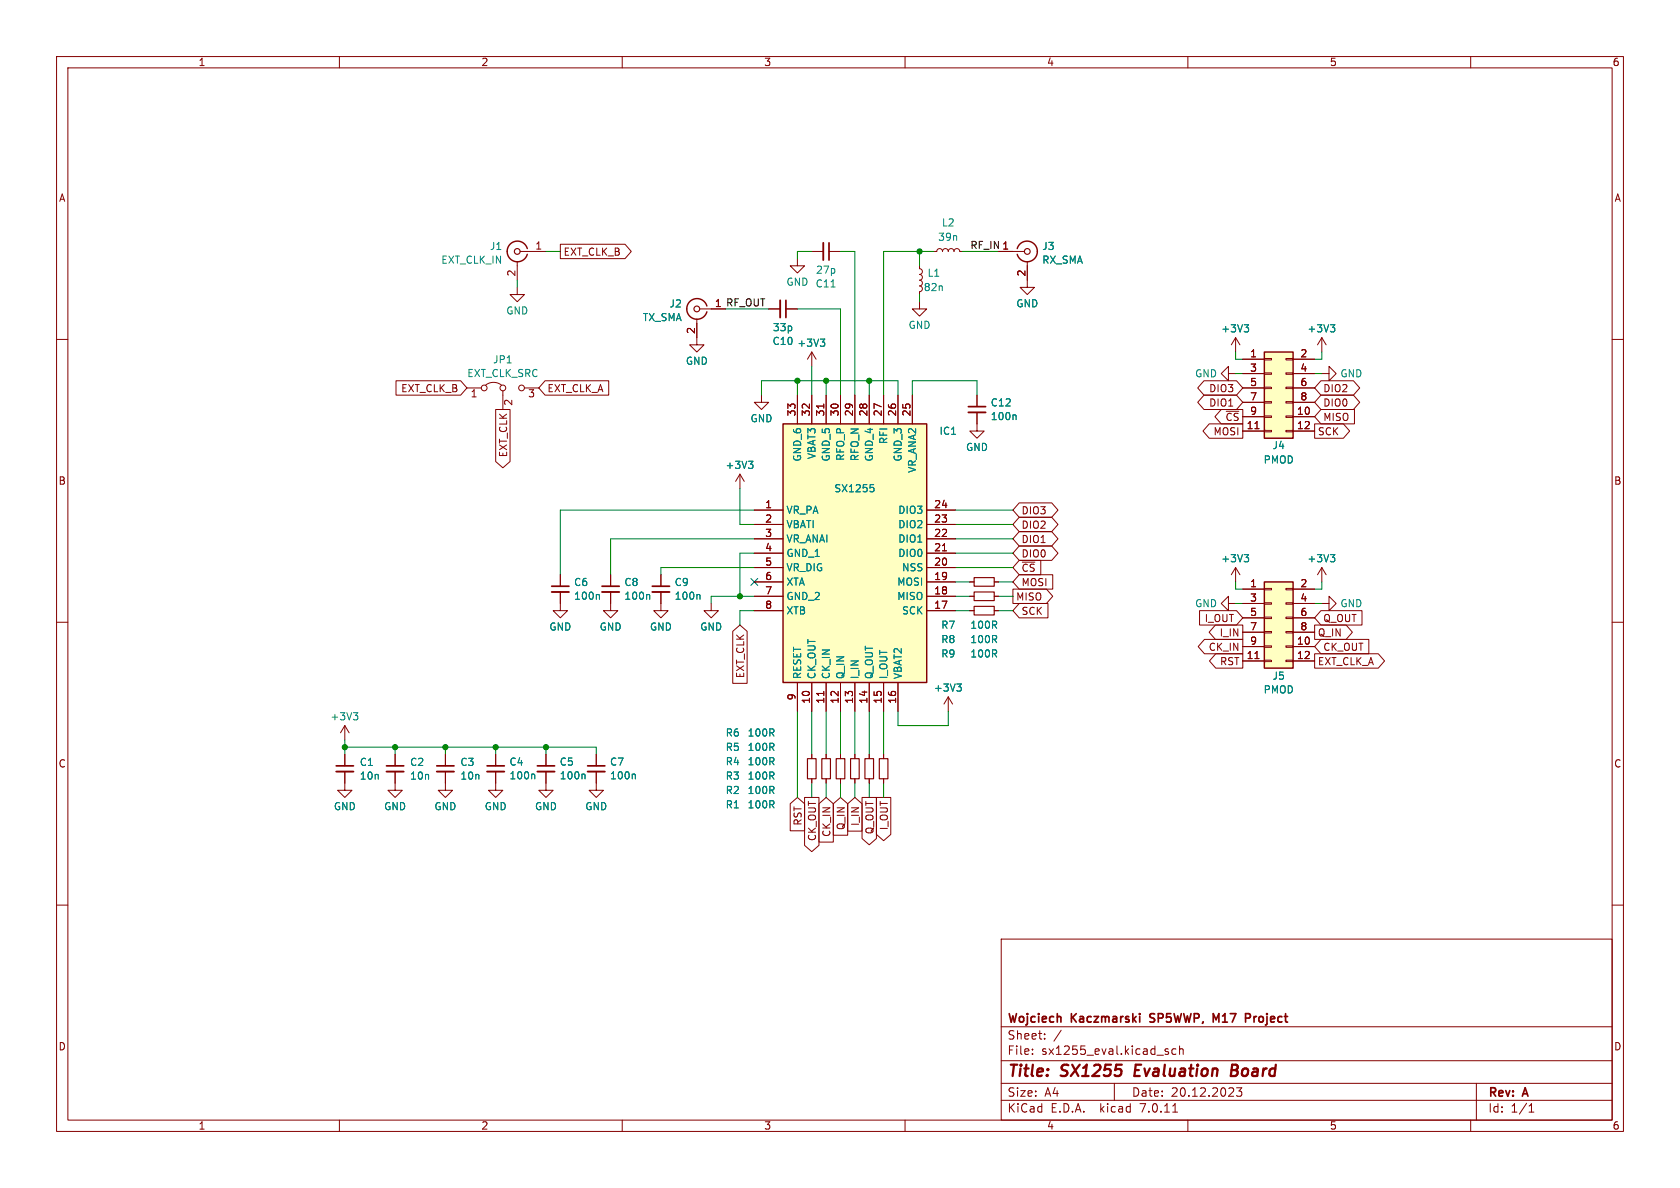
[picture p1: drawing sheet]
<svg xmlns="http://www.w3.org/2000/svg" width="297mm" height="210mm" viewBox="0 0 297 210" stroke-linecap="round" stroke-linejoin="round" font-family="sans-serif">
<g fill="none" stroke="#840000" stroke-width=".18">
<path d="M10 10h277v190h-277zM12 12h273v186h-273zM60 10v2M110 10v2M160 10v2M210 10v2M260 10v2M10 60h2M91.4 50.8v1.3h1.3l-1.3 1.2-1.2-1.2h1.2M91.4 46.2v3.3M91.9 44.5h4.6M99.1 43.2h11.4l1.1 1.3-1.1 1.2h-11.4z"/>
<path d="M123.2 56.4v4.6h1.3l-1.3 1.2-1.3-1.2h1.3M123.7 54.6h4.6M135.9 54.6h2M138.9 54.6h2.1M141 45.7v1.3h1.2l-1.2 1.3-1.3-1.3h1.3M143.5 44.5h2M146.6 44.5h2M162.6 47v.5l.3 .2 .2 .3-.2 .4-.3 .1 .3 .2 .2 .3-.2 .4-.3 .1 .3 .2 .2 .4-.2 .3-.3 .1 .3 .2 .2 .4-.2 .3-.3 .2v.5M162.6 53.3v1.3h1.2l-1.2 1.3-1.3-1.3h1.3M165.1 44.5h.5l.2-.4 .3-.2 .4 .2 .1 .4 .2-.4 .3-.2 .4 .2 .1 .4 .2-.4 .4-.2 .3 .2 .2 .4 .1-.4 .4-.2 .3 .2 .2 .4h.5M176.5 44.5h4.6M181.6 46.2v4.6h1.3l-1.3 1.3-1.3-1.3h1.3"/>
<path d="M218.4 59.7l.8 1.3M218.4 59.7v2.5M218.4 59.7l-.7 1.3M233.7 59.7l.7 1.3M233.7 59.7v2.5M233.7 59.7l-.8 1.3M285 60h2M70 67.3h11.4l1.1 1.3-1.1 1.3h-11.4zM82.5 68.6h2.6M85.9 68.1a2.26 2.26 0 0 1 2.7 0M87.6 72.4h2.6v9.2l-1.3 1.1-1.3-1.1zM88.9 69.1v3.3"/>
<path d="M92.7 68.6h2.5M96.4 67.3h11.2v2.6h-11.2l-1.2-1.3zM134.6 69.9v1.2h1.3l-1.3 1.3-1.3-1.3h1.3M141 69.9v5M143.5 62.2v2.6M143.5 69.9v5M143.5 62.2l-.8 1.3M143.5 62.2l.8 1.3M145.6 71.4v.7M146 69.9v5M148.6 69.9v5M151.1 69.9v5"/>
<path d="M153.7 69.9v5M156.2 69.9v5M158.7 69.9v5M161.3 69.9v5M172.7 72.9v3.3h1.3l-1.3 1.3-1.3-1.3h1.3M172.7 69.9v2M212.8 69.8h5.8l1.1 1.3-1.1 1.3h-5.8l-1.1-1.3zM212.8 67.3h5.8l1.1 1.3-1.1 1.3h-5.8l-1.1-1.3zM213.8 74.9h5.9v2.6h-5.9l-1.1-1.3zM215.9 72.4h3.8v2.5h-3.8l-1.1-1.2zM217.2 66v1.3l-1.3-1.3 1.3-1.2v1.2h1.2M219.7 68.6h3.8"/>
<path d="M219.7 63.5h3.8M219.7 73.7h3.8M219.7 76.2h3.8M219.7 66h3.8M219.7 71.1h3.8M221.9 75.8h.7M223.5 76.1h1.3v.2h-1.3zM223.5 73.5h1.3v.3h-1.3zM223.5 71h1.3v.2h-1.3zM223.5 68.5h1.3v.2h-1.3zM223.5 65.9h1.3v.3h-1.3zM223.5 63.4h1.3v.2h-1.3z"/>
<path d="M227.3 76.1h1.3v.2h-1.3zM227.3 73.5h1.3v.3h-1.3zM227.3 71h1.3v.2h-1.3zM227.3 68.5h1.3v.2h-1.3zM227.3 65.9h1.3v.3h-1.3zM227.3 63.4h1.3v.2h-1.3zM228.6 68.6h3.8M228.6 63.5h3.8M228.6 73.7h3.8M228.6 76.2h3.8M228.6 66h3.8M228.6 71.1h3.8"/>
<path d="M232.4 74.9h5.1l1.1 1.3-1.1 1.3h-5.1zM233.5 67.3h5.8l1.1 1.3-1.1 1.3h-5.8l-1.1-1.3zM233.5 69.8h5.8l1.1 1.3-1.1 1.3h-5.8l-1.1-1.3zM233.5 72.4h6v2.5h-6l-1.1-1.2zM233.7 66h1.2v1.3l1.3-1.3-1.3-1.2v1.2M130.8 83.8l-.8 1.3M130.8 83.8v2.6M130.8 83.8l.8 1.3M133.3 90.2h5.1M133.3 92.7h5.1M133.3 97.8h5.1M133.3 95.3h5.1"/>
<path d="M163.8 90.2h5.1M163.8 92.7h5.1M163.8 97.8h5.1M163.8 95.3h5.1M166.6 97.4h.7M180.2 88.9h5.7l1.1 1.3-1.1 1.2h-5.7l-1.1-1.2zM180.2 99.1h3.8v2.5h-3.8l-1.1-1.3zM180.2 91.4h5.7l1.1 1.3-1.1 1.3h-5.7l-1.1-1.3zM180.2 94h5.7l1.1 1.3-1.1 1.2h-5.7l-1.1-1.2zM180.2 96.5h5.7l1.1 1.3-1.1 1.3h-5.7l-1.1-1.3zM10 110h2M99.1 104.6v3.4h1.2l-1.2 1.2-1.3-1.2h1.3"/>
<path d="M99.1 101.6v2M107.9 104.6v3.4h1.3l-1.3 1.2-1.2-1.2h1.2M107.9 101.6v2M116.8 104.6v3.4h1.3l-1.3 1.2-1.2-1.2h1.2M116.8 101.6v2M125.7 106.7v1.3h1.3l-1.3 1.2-1.2-1.2h1.2M129.5 111.6l1.3-1.1 1.3 1.1v9.2h-2.6zM133.3 105.4h5.1M133.3 102.9h5.1M133.3 108h5.1M133.3 100.3h5.1M163.8 105.4h5.1"/>
<path d="M163.8 102.9h5.1M163.8 108h5.1M163.8 100.3h5.1M171.4 105.4h.8M171.4 102.9h.8M171.4 108h.8M175.8 105.4h.7M175.8 102.9h.7M175.8 108h.7M179.1 104.1h5.9l1.1 1.3-1.1 1.3h-5.9zM180.2 106.7h5.1v2.5h-5.1l-1.1-1.2zM180.2 101.6h5.9v2.5h-5.9l-1.1-1.2z"/>
<path d="M212.1 107.9h6.5l1.1 1.3-1.1 1.3h-6.5zM212.9 113h6.8v2.6h-6.8l-1.1-1.3zM214.9 110.5h4.8v2.5h-4.8l-1.1-1.2zM214.9 115.6h4.8v2.5h-4.8l-1.1-1.3zM217.2 106.7v1.3l-1.3-1.3 1.3-1.3v1.3h1.2M218.4 100.3v2.6M218.4 100.3l.8 1.3M218.4 100.3l-.7 1.3M219.7 104.1h3.8M219.7 114.3h3.8M219.7 116.8h3.8M219.7 106.7h3.8"/>
<path d="M219.7 109.2h3.8M219.7 111.8h3.8M221.9 116.4h.7M223.5 116.7h1.3v.3h-1.3zM223.5 114.2h1.3v.2h-1.3zM223.5 111.6h1.3v.3h-1.3zM223.5 109.1h1.3v.2h-1.3zM223.5 106.6h1.3v.2h-1.3zM223.5 104h1.3v.3h-1.3zM227.3 116.7h1.3v.3h-1.3zM227.3 114.2h1.3v.2h-1.3zM227.3 111.6h1.3v.3h-1.3z"/>
<path d="M227.3 109.1h1.3v.2h-1.3zM227.3 106.6h1.3v.2h-1.3zM227.3 104h1.3v.3h-1.3zM228.6 104.1h3.8M228.6 114.3h3.8M228.6 116.8h3.8M228.6 106.7h3.8M228.6 109.2h3.8M228.6 111.8h3.8M232.4 115.6h11.3l1.1 1.2-1.1 1.3h-11.3zM232.4 110.5h5.6l1.1 1.3-1.1 1.2h-5.6zM233.5 113h8.5v2.6h-8.5l-1.1-1.3z"/>
<path d="M233.5 107.9h7.3v2.6h-7.3l-1.1-1.3zM233.7 106.7h1.2v1.3l1.3-1.3-1.3-1.3v1.3M233.7 100.3v2.6M233.7 100.3l.7 1.3M233.7 100.3l-.8 1.3M285 110h2M61 136.4v3.3h1.2l-1.2 1.3-1.3-1.3h1.3M61 128.3v2.5M61 133.4v2M61 128.3l-.8 1.2M61 128.3l.7 1.2M69.8 136.4v3.3h1.3l-1.3 1.3-1.2-1.3h1.2"/>
<path d="M69.8 133.4v2M78.7 136.4v3.3h1.3l-1.3 1.3-1.2-1.3h1.2M78.7 133.4v2M87.6 136.4v3.3h1.3l-1.3 1.3-1.2-1.3h1.2M87.6 133.4v2M96.5 136.4v3.3h1.3l-1.3 1.3-1.3-1.3h1.3M96.5 133.4v2M105.4 136.4v3.3h1.3l-1.3 1.3-1.3-1.3h1.3M105.4 133.4v2M141 120.7v5M143.5 120.7v5M143.5 133.4v.7"/>
<path d="M143.5 137.7v.7M145.6 122.2v.7M146 120.7v5M146 133.4v.7M146 137.7v.7M148.6 120.7v5M148.6 133.4v.7M148.6 137.7v.7M151.1 120.7v5M151.1 133.4v.7M151.1 137.7v.7M153.7 120.7v5"/>
<path d="M153.7 133.4v.7M153.7 137.7v.7M156.2 120.7v5M156.2 133.4v.7M156.2 137.7v.7M158.7 120.7v5M167.6 123.2l-.7 1.3M167.6 123.2v2.5M167.6 123.2l.8 1.3M10 160h2M139.7 142.1l1.3-1.1 1.2 1.1v4.8h-2.5zM142.2 141h2.6v8.4l-1.3 1.2-1.3-1.2z"/>
<path d="M144.8 142.1l1.2-1.1 1.3 1.1v6.8h-2.5zM147.3 142.1l1.3-1.1 1.3 1.1v5.5h-2.6zM149.9 142.1l1.2-1.1 1.3 1.1v4.8h-2.5zM152.4 141h2.5v7.2l-1.2 1.1-1.3-1.1zM154.9 141h2.6v6.5l-1.3 1.1-1.3-1.1zM285 160h2M177 166h108v32h-108zM60 198v2M110 198v2M160 198v2M177 194.5h108M177 191.5h108"/>
<path d="M177 187.5h108M177 181.5h108M182.5 186.3v.1M182.5 185.5v.1M184.7 183.6v.1M184.7 182.8v.1M187.6 182.1l-1.3 2M197 191.5v3M206.2 185.9l.3 .1 .1 .2-.2 .2h-.3M206.2 185.4l.3 .1M207.3 196.6h.9M207.9 185.5l-.4-.1-.3 .3v.4l.1 .2h.6"/>
<path d="M208.5 185.5l.2-.1 .4 .1 .1 .9M208.5 184.9v1.5M210 198v2M218.6 192.3h.9l-.5 .6 .5 .1v.7l-.3 .1h-.4l-.2-.1M260 198v2M261 191.5v6.5M270.3 196.6h.9M270.3 195.5l.4-.4v1.5"/>
<circle cx="85.6" cy="68.6" r=".51"/>
<circle cx="88.9" cy="68.6" r=".51"/>
<circle cx="92.2" cy="68.6" r=".51"/>
</g>
<path d="M200.8 188.2l-.3 2h1M217.7 189.2h.7M218.4 189.2l.3 .1M218.5 188.2h-.7l-.2 2 1-.1M218.6 189.1l-.2 .1" fill="none" stroke="#840000" stroke-width=".4"/>
<g fill="none" stroke="#840000" stroke-width=".3">
<path d="M138.9 53.1v3M146.6 42.9v3.1M171.2 71.9h3M97.5 103.6h3.1M106.4 103.6h3.1M115.3 103.6h3.1M59.4 135.4h3.1M68.3 135.4h3.1M77.2 135.4h3.1M86.1 135.4h3.1M95 135.4h3M103.9 135.4h3"/>
<path d="M203.3 179.3v.5M215.5 179.2l-.5 1.1-.5-1.1v1.5M220.2 179.2h.6l.3 .3-.2 .4-.7 .1M203.3 180.6l.2 .1"/>
</g>
<g fill="none" stroke="#840000" stroke-width=".2">
<path d="M172.2 104.6h3.6v1.6h-3.6zM172.2 102.1h3.6v1.5h-3.6zM172.2 107.2h3.6v1.5h-3.6zM142.7 134.1h1.6v3.6h-1.6zM145.3 134.1h1.5v3.6h-1.5zM147.8 134.1h1.6v3.6h-1.6zM150.4 134.1h1.5v3.6h-1.5zM152.9 134.1h1.5v3.6h-1.5zM155.4 134.1h1.6v3.6h-1.6z"/>
<circle cx="91.4" cy="44.5" r=".51"/>
<circle cx="123.2" cy="54.6" r=".51"/>
<circle cx="181.6" cy="44.5" r=".51"/>
</g>
<path d="M137.9 53.1v3M145.5 42.9v3.1M171.2 72.9h3M97.5 104.6h3.1M106.4 104.6h3.1M115.3 104.6h3.1M59.4 136.4h3.1M68.3 136.4h3.1M77.2 136.4h3.1M86.1 136.4h3.1M95 136.4h3M103.9 136.4h3" fill="none" stroke="#840000" stroke-width=".33"/>
<g fill="none" stroke="#008484" stroke-width=".18">
<path d="M145 59.9h.8l-.4 .5M146.9 50.7h.7M220 57.4h.7l-.4 .5M220.5 57.9l.2 .2v.3l-.2 .3M235.2 57.4h.8l-.4 .5M235.7 57.9l.3 .2v.3l-.3 .3M145.6 60.4l.2 .3v.3l-.2 .2M179.4 73.3l.2 .2v.7M132.3 81.5h.8l-.4 .5M132.9 82l.2 .3v.3l-.2 .2M153.9 85.7h.6M154 86.2h.3l.2 .2-.1 .5h-.4"/>
<path d="M220 98h.7l-.4 .5M220.5 98.5l.2 .3v.3l-.2 .2M235.2 98h.8l-.4 .5M235.7 98.5l.3 .3v.3l-.3 .2M105.8 105.1l.2 .2v.6M114.7 105.1l.2 .2v.6M123.6 105.1l.2 .2v.6M62.5 126h.8l-.5 .5M63 126.5l.3 .2v.3l-.3 .3M94.4 136.8l.1 .2v.7M103.2 136.8l.2 .2v.7M112.1 136.8l.2 .2v.7"/>
<path d="M169.2 120.9h.7l-.4 .5M169.7 121.4l.2 .2v.3l-.2 .3"/>
</g>
<path d="M93.2 43.9a1.81 1.81 0 0 0-2.8-.9 1.81 1.81 0 0 0 0 2.9 1.81 1.81 0 0 0 2.8-.9M125 54.1a1.81 1.81 0 0 0-2.8-1 1.81 1.81 0 0 0 0 3 1.81 1.81 0 0 0 2.8-1M179.8 43.9a1.81 1.81 0 0 1 2.8-.9 1.81 1.81 0 0 1 0 2.9 1.81 1.81 0 0 1-2.8-.9M138.4 74.9h25.4v45.8h-25.4zM223.5 62.2h5.1v15.3h-5.1zM223.5 102.9h5.1v15.2h-5.1z" fill="none" stroke="#840000" stroke-width=".25"/>
<g fill="#ffffc2" stroke="#ffffc2" stroke-width=".18">
<path d="M138.4 74.9h25.4v45.8h-25.4z"/>
<path d="M223.5 62.2h5.1v15.3h-5.1z"/>
<path d="M223.5 102.9h5.1v15.2h-5.1z"/>
</g>
<g fill="none" stroke="#008400" stroke-width=".18">
<path d="M91.4 49.5v1.3M96.5 44.5h2.6M128.3 54.6h7.6M141 54.6h7.6v15.3M143.5 44.5h-2.5v1.2M148.6 44.5h2.5v25.4M162.6 44.5v2.5M162.6 52.1v1.2M165.1 44.5h-8.9v25.4M170.2 44.5h6.3M134.6 69.9v-2.6h24.1v2.6M141 67.3v2.6"/>
<path d="M143.5 64.8v5.1M146 67.3v2.6M153.7 67.3v2.6M161.3 69.9v-2.6h11.4v2.6M218.4 66h1.3M218.4 62.2v1.3h1.3M232.4 66h1.3M233.7 62.2v1.3h-1.3M130.8 86.4v6.3h2.5M133.3 97.8h-2.5v7.6M133.3 90.2h-34.2v11.4M133.3 95.3h-25.4v6.3"/>
<path d="M168.9 97.8h10.2M168.9 92.7h10.2M168.9 90.2h10.2M168.9 95.3h10.2M133.3 105.4h-7.6v1.3M133.3 108h-2.5v2.5M133.3 100.3h-16.5v1.3M168.9 105.4h2.5M168.9 108h2.5M168.9 100.3h10.2M168.9 102.9h2.5M176.5 105.4h2.6"/>
<path d="M176.5 108h2.6M176.5 102.9h2.6M218.4 102.9v1.2h1.3M218.4 106.7h1.3M232.4 106.7h1.3M233.7 102.9v1.2h-1.3M61 132.1h44.4v1.3M61 130.8v2.6M69.8 132.1v1.3M78.7 132.1v1.3M87.6 132.1v1.3M96.5 132.1v1.3"/>
<path d="M141 125.7v15.3M143.5 125.7v7.7M143.5 138.4v2.6M146 125.7v7.7M146 138.4v2.6M148.6 125.7v7.7M148.6 138.4v2.6M151.1 125.7v7.7M151.1 138.4v2.6M153.7 125.7v7.7M153.7 138.4v2.6M156.2 125.7v7.7"/>
<path d="M156.2 138.4v2.6M158.7 125.7v2.6h8.9v-2.6"/>
</g>
<path d="M132.7 102.3l1.3 1.2M134 102.3l-1.3 1.2" fill="none" stroke="#000084" stroke-width=".18"/>
<g fill="#008400" stroke="#008400" stroke-width=".18">
<circle cx="87.6" cy="132.1" r=".46"/>
<circle cx="69.8" cy="132.1" r=".46"/>
<circle cx="78.7" cy="132.1" r=".46"/>
<circle cx="96.5" cy="132.1" r=".46"/>
<circle cx="61" cy="132.1" r=".46"/>
<circle cx="162.6" cy="44.5" r=".46"/>
<circle cx="153.7" cy="67.3" r=".46"/>
<circle cx="146" cy="67.3" r=".46"/>
<circle cx="141" cy="67.3" r=".46"/>
<circle cx="130.8" cy="105.4" r=".46"/>
</g>
<g font-size="2.8" fill="#840000">
<text x="178" y="190.9">Title:</text>
<text x="187.7" y="190.9">SX1255</text>
<text x="201.4" y="190.9">Evaluation</text>
<text x="219.3" y="190.9">Board</text>
</g>
<g font-size="2.1" fill="#840000">
<text x="178" y="184">Sheet:</text>
<text x="178" y="181.2">Wojciech</text>
<text x="189.5" y="181.2">Kaczmarski</text>
<text x="204" y="181.2">SP5WWP,</text>
<text x="215.7" y="181.2">M17</text>
<text x="222" y="181.2">Project</text>
<text x="178" y="186.7">File:</text>
<text x="184.1" y="186.7">sx1255_eval.kicad_sch</text>
<text x="178" y="196.9">KiCad</text>
<text x="178" y="194.1">Size:</text>
<text x="184.7" y="194.1">A4</text>
<text x="185.7" y="196.9">E.D.A.</text>
<text x="194.6" y="196.9">kicad</text>
<text x="200" y="194.1">Date:</text>
<text x="201.8" y="196.9">7.0.11</text>
<text x="207" y="194.1">20.12.2023</text>
<text x="263" y="194.3">Rev:</text>
<text x="263" y="196.9">Id:</text>
<text x="267.1" y="196.9">1/1</text>
<text x="269.4" y="194.3">A</text>
</g>
<g font-size="1.8" fill="#840000">
<text x="35" y="11.9">1</text>
<text x="85" y="11.9">2</text>
<text x="135" y="11.9">3</text>
<text x="185" y="11.9">4</text>
<text x="235" y="11.9">5</text>
<text x="285" y="11.9">6</text>
<text x="10.3" y="35.9">A</text>
<text x="285.3" y="35.9">A</text>
<text x="94.5" y="44.2">1</text>
<text x="99.5" y="45.4">EXT_CLK_B</text>
<text x="177.1" y="44.2">1</text>
<text x="91.2" y="49" transform="rotate(-90 91.2 49)">2</text>
<text x="181.4" y="49" transform="rotate(-90 181.4 49)">2</text>
<text x="122.9" y="59.1" transform="rotate(-90 122.9 59.1)">2</text>
<text x="126.3" y="54.4">1</text>
<text x="220.9" y="63.2">1</text>
<text x="220.9" y="65.8">3</text>
<text x="229.8" y="63.2">2</text>
<text x="229.8" y="65.8">4</text>
<text x="70.8" y="69.5">EXT_CLK_B</text>
<text x="83.1" y="70.6">1</text>
<text x="90.9" y="71.8" transform="rotate(-90 90.9 71.8)">2</text>
<text x="93.3" y="70.6">3</text>
<text x="96.7" y="69.5">EXT_CLK_A</text>
<text x="213.7" y="69.5">DIO3</text>
<text x="220.9" y="68.3">5</text>
<text x="220.9" y="70.9">7</text>
<text x="229.8" y="68.3">6</text>
<text x="229.8" y="70.9">8</text>
<text x="233.8" y="69.5">DIO2</text>
<text x="140.7" y="73.7" transform="rotate(-90 140.7 73.7)">33</text>
<text x="143.3" y="73.7" transform="rotate(-90 143.3 73.7)">32</text>
<text x="145.8" y="73.7" transform="rotate(-90 145.8 73.7)">31</text>
<text x="148.3" y="73.7" transform="rotate(-90 148.3 73.7)">30</text>
<text x="150.9" y="73.7" transform="rotate(-90 150.9 73.7)">29</text>
<text x="153.4" y="73.7" transform="rotate(-90 153.4 73.7)">28</text>
<text x="156" y="73.7" transform="rotate(-90 156 73.7)">27</text>
<text x="158.5" y="73.7" transform="rotate(-90 158.5 73.7)">26</text>
<text x="161" y="73.7" transform="rotate(-90 161 73.7)">25</text>
<text x="213.7" y="72.1">DIO1</text>
<text x="214.4" y="77.2">MOSI</text>
<text x="216.6" y="74.6">~{CS}</text>
<text x="220.3" y="75.9">11</text>
<text x="220.9" y="73.4">9</text>
<text x="229.2" y="73.4">10</text>
<text x="229.2" y="75.9">12</text>
<text x="232.9" y="77.2">SCK</text>
<text x="233.8" y="72.1">DIO0</text>
<text x="233.8" y="74.6">MISO</text>
<text x="89.9" y="80.9" transform="rotate(-90 89.9 80.9)">EXT_CLK</text>
<text x="10.3" y="85.9">B</text>
<text x="135.2" y="89.9">1</text>
<text x="165.1" y="89.9">24</text>
<text x="285.3" y="85.9">B</text>
<text x="135.2" y="92.5">2</text>
<text x="135.2" y="95">3</text>
<text x="165.1" y="95">22</text>
<text x="165.1" y="92.5">23</text>
<text x="180.5" y="91.1">DIO3</text>
<text x="180.5" y="93.7">DIO2</text>
<text x="135.2" y="97.5">4</text>
<text x="135.2" y="100.1">5</text>
<text x="165.1" y="100.1">20</text>
<text x="165.1" y="97.5">21</text>
<text x="180.5" y="101.3">~{CS}</text>
<text x="180.5" y="96.2">DIO1</text>
<text x="180.5" y="98.7">DIO0</text>
<text x="135.2" y="102.6">6</text>
<text x="135.2" y="105.2">7</text>
<text x="135.2" y="107.7">8</text>
<text x="165.1" y="107.7">17</text>
<text x="165.1" y="105.2">18</text>
<text x="165.1" y="102.6">19</text>
<text x="179.5" y="106.4">MISO</text>
<text x="180.5" y="103.8">MOSI</text>
<text x="220.9" y="103.9">1</text>
<text x="220.9" y="106.4">3</text>
<text x="229.8" y="103.9">2</text>
<text x="229.8" y="106.4">4</text>
<text x="180.5" y="108.9">SCK</text>
<text x="212.9" y="110.2">I_OUT</text>
<text x="215.5" y="112.7">I_IN</text>
<text x="220.9" y="109">5</text>
<text x="220.9" y="111.5">7</text>
<text x="229.8" y="109">6</text>
<text x="229.8" y="111.5">8</text>
<text x="232.9" y="112.7">Q_IN</text>
<text x="233.8" y="110.2">Q_OUT</text>
<text x="131.8" y="120" transform="rotate(-90 131.8 120)">EXT_CLK</text>
<text x="213.6" y="115.3">CK_IN</text>
<text x="215.6" y="117.8">RST</text>
<text x="220.3" y="116.6">11</text>
<text x="220.9" y="114">9</text>
<text x="229.2" y="114">10</text>
<text x="229.2" y="116.6">12</text>
<text x="232.9" y="117.8">EXT_CLK_A</text>
<text x="233.8" y="115.3">CK_OUT</text>
<text x="140.7" y="123.9" transform="rotate(-90 140.7 123.9)">9</text>
<text x="143.3" y="124.5" transform="rotate(-90 143.3 124.5)">10</text>
<text x="145.8" y="124.5" transform="rotate(-90 145.8 124.5)">11</text>
<text x="148.3" y="124.5" transform="rotate(-90 148.3 124.5)">12</text>
<text x="150.9" y="124.5" transform="rotate(-90 150.9 124.5)">13</text>
<text x="153.4" y="124.5" transform="rotate(-90 153.4 124.5)">14</text>
<text x="156" y="124.5" transform="rotate(-90 156 124.5)">15</text>
<text x="158.5" y="124.5" transform="rotate(-90 158.5 124.5)">16</text>
<text x="10.3" y="135.9">C</text>
<text x="285.3" y="135.9">C</text>
<text x="141.9" y="146" transform="rotate(-90 141.9 146)">RST</text>
<text x="144.5" y="148.8" transform="rotate(-90 144.5 148.8)">CK_OUT</text>
<text x="147" y="148" transform="rotate(-90 147 148)">CK_IN</text>
<text x="149.5" y="146.8" transform="rotate(-90 149.5 146.8)">Q_IN</text>
<text x="152.1" y="146.1" transform="rotate(-90 152.1 146.1)">I_IN</text>
<text x="154.6" y="147.6" transform="rotate(-90 154.6 147.6)">Q_OUT</text>
<text x="157.2" y="146.9" transform="rotate(-90 157.2 146.9)">I_OUT</text>
<text x="10.3" y="185.9">D</text>
<text x="285.3" y="185.9">D</text>
<text x="35" y="199.9">1</text>
<text x="85" y="199.9">2</text>
<text x="135" y="199.9">3</text>
<text x="185" y="199.9">4</text>
<text x="235" y="199.9">5</text>
<text x="285" y="199.9">6</text>
</g>
<g font-size="1.8" fill="#008484">
<text x="166.4" y="40.2">L2</text>
<text x="77.9" y="46.8">EXT_CLK_IN</text>
<text x="86.5" y="44.4">J1</text>
<text x="165.8" y="42.8">39n</text>
<text x="184.2" y="44.4">J3</text>
<text x="184.2" y="46.8">RX_SMA</text>
<text x="138.9" y="50.7">GND C11</text>
<text x="144.2" y="48.6">27p</text>
<text x="163.2" y="51.7">82n</text>
<text x="163.9" y="49.1">L1</text>
<text x="89.4" y="55.8">GND</text>
<text x="113.5" y="57">TX_SMA</text>
<text x="118.3" y="54.6">J2</text>
<text x="136.5" y="58.8">33p</text>
<text x="160.5" y="58.3">GND</text>
<text x="179.6" y="54.5">GND</text>
<text x="215.8" y="59">+3V3</text>
<text x="231" y="59">+3V3</text>
<text x="87.1" y="64.4">JP1</text>
<text x="121.2" y="64.7">GND</text>
<text x="136.5" y="61.2">C10 +3V3</text>
<text x="82.5" y="66.9">EXT_CLK_SRC</text>
<text x="211.2" y="66.9">GND</text>
<text x="236.9" y="66.9">GND</text>
<text x="132.6" y="74.8">GND</text>
<text x="166" y="77.1">IC1</text>
<text x="175.1" y="74.5">100n</text>
<text x="175.1" y="72">C12</text>
<text x="128.2" y="83.1">+3V3</text>
<text x="141.8" y="81.7" transform="rotate(-90 141.8 81.7)">GND_6</text>
<text x="144.4" y="81.3" transform="rotate(-90 144.4 81.3)">VBAT3</text>
<text x="146.9" y="81.7" transform="rotate(-90 146.9 81.7)">GND_5</text>
<text x="149.5" y="81.6" transform="rotate(-90 149.5 81.6)">RFO_P</text>
<text x="152" y="81.6" transform="rotate(-90 152 81.6)">RFO_N</text>
<text x="154.5" y="81.7" transform="rotate(-90 154.5 81.7)">GND_4</text>
<text x="157.1" y="78.6" transform="rotate(-90 157.1 78.6)">RFI</text>
<text x="159.6" y="81.7" transform="rotate(-90 159.6 81.7)">GND_3</text>
<text x="162.2" y="83.7" transform="rotate(-90 162.2 83.7)">VR_ANA2</text>
<text x="170.7" y="79.9">GND</text>
<text x="223.3" y="82.1">PMOD</text>
<text x="224.9" y="79.6">J4</text>
<text x="147.4" y="87.2">SX1255</text>
<text x="138.9" y="91">VR_PA</text>
<text x="138.9" y="93.6">VBATI</text>
<text x="158.7" y="93.6">DIO2</text>
<text x="158.7" y="91">DIO3</text>
<text x="138.9" y="96.1">VR_ANAI</text>
<text x="138.9" y="98.7">GND_1</text>
<text x="138.9" y="101.2">VR_DIG</text>
<text x="158.7" y="98.7">DIO0</text>
<text x="158.7" y="96.1">DIO1</text>
<text x="159.4" y="101.2">NSS</text>
<text x="215.8" y="99.6">+3V3</text>
<text x="231" y="99.6">+3V3</text>
<text x="101.4" y="103.8">C6</text>
<text x="101.4" y="106.2">100n</text>
<text x="110.3" y="103.8">C8</text>
<text x="110.3" y="106.2">100n</text>
<text x="119.2" y="103.8">C9</text>
<text x="119.2" y="106.2">100n</text>
<text x="138.9" y="103.7">XTA</text>
<text x="138.9" y="106.3">GND_2</text>
<text x="158.5" y="106.3">MISO</text>
<text x="158.5" y="103.7">MOSI</text>
<text x="211.2" y="107.5">GND</text>
<text x="236.9" y="107.5">GND</text>
<text x="97" y="111.7">GND</text>
<text x="105.9" y="111.7">GND</text>
<text x="114.8" y="111.7">GND</text>
<text x="123.7" y="111.7">GND</text>
<text x="138.9" y="108.8">XTB</text>
<text x="159.4" y="108.8">SCK</text>
<text x="166.3" y="113.9">R8</text>
<text x="166.3" y="111.4">R7</text>
<text x="171.4" y="113.9">100R</text>
<text x="171.4" y="111.4">100R</text>
<text x="166.3" y="116.4">R9</text>
<text x="171.4" y="116.4">100R</text>
<text x="141.8" y="120.1" transform="rotate(-90 141.8 120.1)">RESET</text>
<text x="144.4" y="120.1" transform="rotate(-90 144.4 120.1)">CK_OUT</text>
<text x="146.9" y="120.1" transform="rotate(-90 146.9 120.1)">CK_IN</text>
<text x="149.5" y="120.1" transform="rotate(-90 149.5 120.1)">Q_IN</text>
<text x="152" y="120.1" transform="rotate(-90 152 120.1)">I_IN</text>
<text x="154.5" y="120.1" transform="rotate(-90 154.5 120.1)">Q_OUT</text>
<text x="157.1" y="120.1" transform="rotate(-90 157.1 120.1)">I_OUT</text>
<text x="159.6" y="120.1" transform="rotate(-90 159.6 120.1)">VBAT2</text>
<text x="165" y="122.5">+3V3</text>
<text x="223.3" y="122.8">PMOD</text>
<text x="224.9" y="120.4">J5</text>
<text x="58.3" y="127.5">+3V3</text>
<text x="128.2" y="130.4">R6</text>
<text x="132.1" y="130.4">100R</text>
<text x="63.5" y="135.6">C1</text>
<text x="72.4" y="135.6">C2</text>
<text x="81.3" y="135.6">C3</text>
<text x="90" y="135.5">C4</text>
<text x="90" y="138">100n</text>
<text x="98.9" y="135.5">C5</text>
<text x="98.9" y="138">100n</text>
<text x="107.7" y="135.5">C7</text>
<text x="107.7" y="138">100n</text>
<text x="128.2" y="135.5">R4</text>
<text x="128.2" y="132.9">R5</text>
<text x="132.1" y="135.5">100R</text>
<text x="132.1" y="132.9">100R</text>
<text x="58.9" y="143.4">GND</text>
<text x="63.5" y="138">10n</text>
<text x="67.8" y="143.4">GND</text>
<text x="72.4" y="138">10n</text>
<text x="76.7" y="143.4">GND</text>
<text x="81.3" y="138">10n</text>
<text x="85.6" y="143.4">GND</text>
<text x="94.5" y="143.4">GND</text>
<text x="103.4" y="143.4">GND</text>
<text x="128.2" y="140.6">R2</text>
<text x="128.2" y="143.1">R1</text>
<text x="128.2" y="138">R3</text>
<text x="132.1" y="140.6">100R</text>
<text x="132.1" y="143.1">100R</text>
<text x="132.1" y="138">100R</text>
</g>
<g font-size="1.8">
<text x="171.4" y="44.1">RF_IN 1</text>
<text x="126.3" y="54.4">1 RF_OUT</text>
</g>
</svg>
